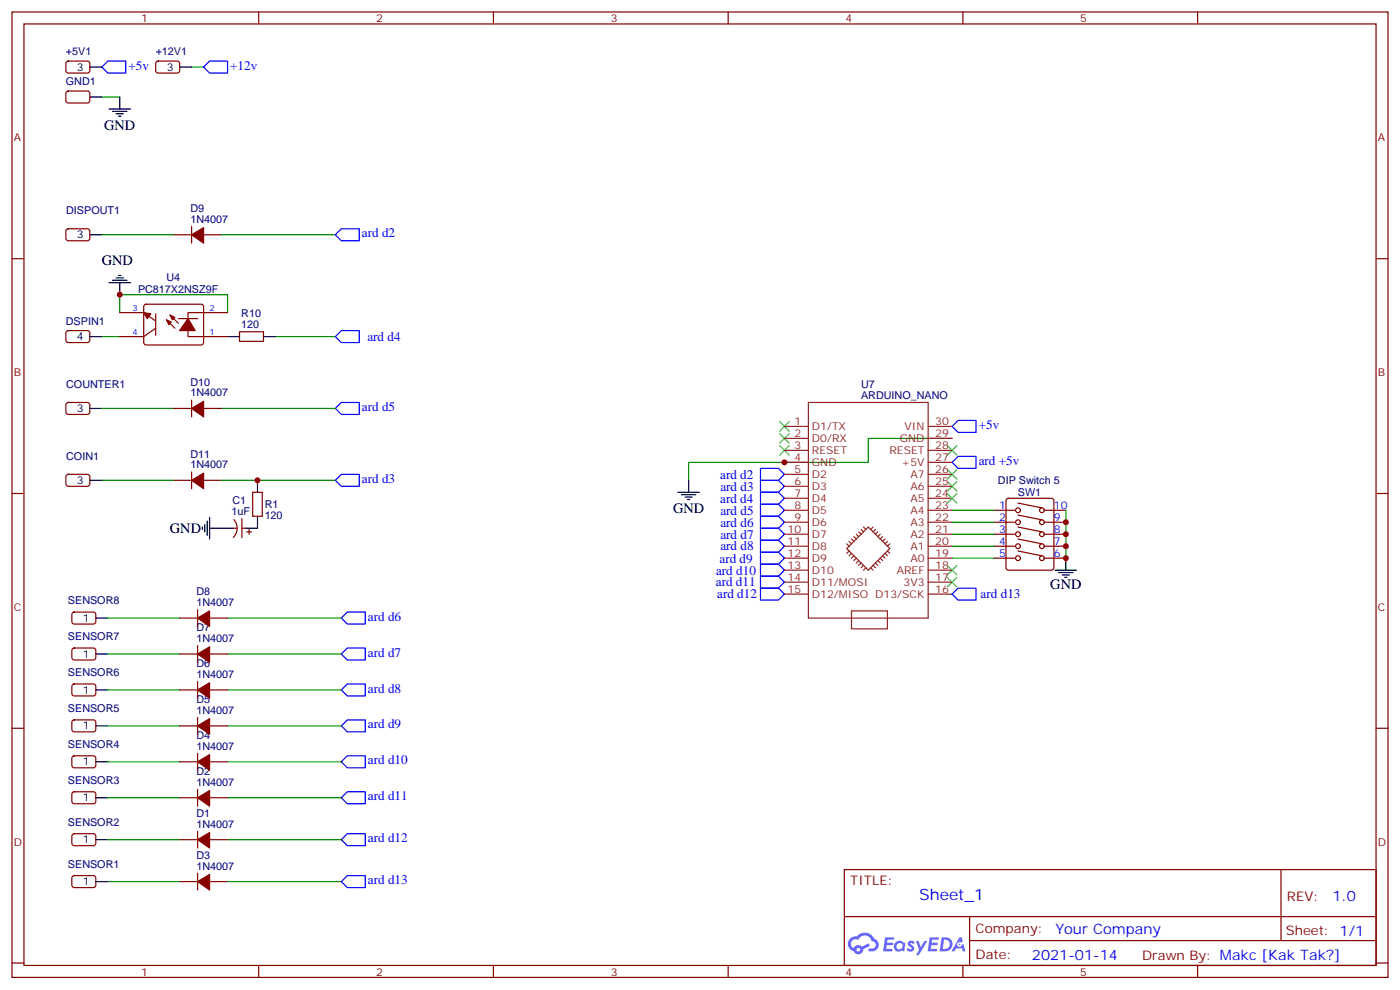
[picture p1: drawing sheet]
<svg xmlns="http://www.w3.org/2000/svg" width="412mm" height="292mm" viewBox="0 0 412 292" stroke-linecap="round" stroke-linejoin="round" font-family="sans-serif">
<g fill="none" stroke="#870000" stroke-width=".35">
<path d="M3.5 3.5h405.4v284.4h-405.4zM7.1 7.1h398.2v277.2h-398.2zM76.2 3.5v3.6M145.3 3.5v3.6M214.5 3.5v3.6M283.6 3.5v3.6M352.8 3.5v3.6M3.5 76.2h3.6M405.3 76.2h3.6M3.5 145.3h3.6M405.3 145.3h3.6M3.5 214.5h3.6"/>
<path d="M405.3 214.5h3.6M248.7 256.1h156.6v28.2h-156.6zM377.3 256.1v20.9M248.7 270h156.5M285.6 277h119.6M285.6 270v14.1M3.5 283.6h3.6M76.2 284.3v3.6M145.3 284.3v3.6M214.5 284.3v3.6M283.6 284.3v3.6M352.8 284.3v3.6"/>
<path d="M405.3 283.6h3.6"/>
</g>
<g fill="#5487ff">
<path d="M267.7 277.3a1.22 1.22 0 0 1 1.7 .3l-.4 .5a.47 .47 0 0 0-.3-.4 .47 .47 0 0 0-.5 .2l.1 .3a1.14 1.14 0 0 1 .8 1.7 1.14 1.14 0 0 1-1.9 0l-.2-.2 .5-.5 .7 .4a.29 .29 0 0 0 .3-.3 .29 .29 0 0 0-.2-.3 1.04 1.04 0 0 1-.6-1.7z"/>
<path d="M260.7 276h2.4l.3 .2-.2 .5-1.8 .1-.1 .8h1.5l.3 .4-.3 .4h-1.6l-.2 1.1h1.7l.2 .3-.2 .3-2.6 .1z"/>
<path d="M273.8 276h2.4l.3 .2-.1 .5-1.8 .1-.2 .8h1.6l.3 .4-.4 .4h-1.6l-.1 1.1h1.7l.2 .3-.2 .3-2.6 .1z"/>
<path d="M282.6 276.1h.7l.3 1.2-.6 .3a.69 .69 0 0 0-1 .3 .69 .69 0 0 0 .4 1 .69 .69 0 0 0 .9-.7l.5-.2 .6 2.2h-.8l-.2-.9h-1.8l-.5 .9h-.8z"/>
<path d="M269.8 277.1h.8l.6 1.8 1.1-1.8h.9l-2.6 4.2h-.8l.9-1.5z"/>
<path d="M277.4 276.1l-.6 4.1h1.3a2.11 2.11 0 0 0 2.5-2.1 2.11 2.11 0 0 0-2.5-2zM278.1 276.8a1.39 1.39 0 0 1 1.7 1.4 1.39 1.39 0 0 1-1.8 1.3h-.3z"/>
<path d="M263.7 277.7a1.54 1.54 0 0 0-.1 2.1 1.54 1.54 0 0 0 2.2 .2l.6 .2 .3-2.3-.2-.2-.4-.1a1.49 1.49 0 0 0-2.4 .1zM264 278.7a.94 .94 0 0 1 1.8 0 .94 .94 0 0 1-1.8 0z"/>
<path d="M250.4 276.4a2.18 2.18 0 0 0 1.1 3.7 1.44 1.44 0 0 0 1.6 1 1.44 1.44 0 0 0 1.2-1.5l2-1-.5-.8-1.9 1a1.47 1.47 0 0 0-2.4 .4 1.39 1.39 0 0 1-.7-1.9 1.39 1.39 0 0 1 2-.5 2.12 2.12 0 0 1 2.2-1.3 2.12 2.12 0 0 1 1.9 1.7 1.14 1.14 0 0 1 1.1 1.4 1.14 1.14 0 0 1-1.7 .8 .43 .43 0 0 0-.5 .3 .43 .43 0 0 0 .4 .5 1.98 1.98 0 0 0 2.5-1.2 1.98 1.98 0 0 0-1.2-2.5 3.1 3.1 0 0 0-5.3-.7l-.9 .1zM252.3 279.7a.55 .55 0 0 1 1.1 0 .55 .55 0 0 1-1.1 0z"/>
<circle cx="282.6" cy="278.1" r=".26"/>
</g>
<g fill="none" stroke="#008700" stroke-width=".35">
<path d="M56.4 19.8h3.6M30 28.6h5.3M30 69.1h21.2M65.3 69.1h33.5M30 99.1h5.3M35.3 92.1v-5.3h31.7v5.3M81.1 99.1h17.7M30 120.3h21.2M65.3 120.3h33.5M280.5 129.1h-24.7v7.1h-53v5.3M30 141.5h21.2M65.3 141.5h33.5"/>
<path d="M280.5 150.3h12.3M280.5 153.8h12.3M280.5 157.3h12.3M314 150.3v14.1M280.5 160.9h12.3M280.5 164.4h12.3M31.7 192.6h21.2M31.7 182h21.2M67 192.6h33.5M67 182h33.5M31.7 213.8h21.2M31.7 203.2h21.2"/>
<path d="M67 213.8h33.5M67 203.2h33.5M31.7 234.9h21.2M31.7 224.4h21.2M67 234.9h33.5M67 224.4h33.5M31.7 259.6h21.2M31.7 247.3h21.2M67 259.6h33.5M67 247.3h33.5"/>
</g>
<g fill="none" stroke="#870000" stroke-width=".35">
<path d="M19.6 18.2l.5-.2h5.9l.5 .7-.1 2.4-.6 .4h-6l-.4-.7v-2.1zM46.1 18.2l.5-.2h5.9l.4 .7v2.4l-.7 .4h-5.9l-.4-.7v-2.1zM19.6 27l.5-.2 5.9 .1 .5 .6-.1 2.4-.6 .4h-6l-.4-.7v-2.1zM19.6 67.6l.5-.2h5.9l.5 .7-.1 2.4-.6 .4-6-.1-.4-.6v-2.1zM51.2 69.1h5.2M56.4 66.7v4.9M60 69.1h5.3M19.6 97.6l.5-.2h5.9l.5 .7-.1 2.4-.6 .4-6-.1-.4-.6v-2.1zM35.3 92.1h7l3.6 2.4M42.6 89.8l.4-.2 16.5 .1 .5 .6-.1 10.9-.6 .4-16.5-.1-.5-.6v-10.6zM45.9 96.7l-3.6 2.4h-7M45.9 92.4v6.4"/>
<path d="M49 94.2l2.5 2.5M50.1 92.8l2.5 2.4M52.6 93.8h5.6M67 92.1h-11.6v7h11.6M70.6 97.7h7v2.8h-7zM19.6 118.7l.5-.2 5.9 .1 .5 .6-.1 2.4-.6 .5-6-.1-.4-.6v-2.2zM56.4 117.8v5M19.6 139.9l.5-.2 5.9 .1 .5 .6-.1 2.4-.6 .4h-6l-.4-.7v-2.1zM51.2 120.3h5.2M56.4 139v4.9M60 120.3h5.3M51.2 141.5h5.2"/>
<path d="M60 141.5h5.3M68.8 155.6h1M68.9 153a3.8 3.8 0 0 1-.2 5.3M71.3 152.8v5.6M71.3 155.6h1M72.7 156.6h1.4M73.4 155.9v1.4M74.4 145h2.9v7h-2.9zM292.8 157.3h6.4M292.8 153.8h6.4M292.8 150.3h6.4M296.6 147l.4-.2h12.7l.7 .4v20l-.4 .7h-13l-.6-.4-.1-20z"/>
<path d="M299.9 158.8l7 1.4M299.9 155.2l7 1.4M299.9 151.7l7 1.4M299.9 148.2l7 1.4M307.6 157.3h6.4M307.6 153.8h6.4M307.6 150.3h6.4M58.2 179.6v4.9M292.8 164.4h6.4M292.8 160.9h6.4M299.9 162.3l7 1.4M307.6 164.4h6.4"/>
<path d="M307.6 160.9h6.4M21.4 191.1l.5-.2h5.9l.4 .7v2.3l-.7 .5-5.9-.1-.4-.6v-2.1zM21.4 180.5l.5-.2h5.9l.4 .7v2.4l-.7 .4-5.9-.1-.4-.6v-2.1zM52.9 192.6h5.3M52.9 182h5.3M58.2 190.1v5M61.7 192.6h5.3M61.7 182h5.3M21.4 212.2l.5-.2 5.9 .1 .4 .6v2.4l-.7 .4h-5.9l-.4-.7v-2.1zM21.4 201.6l.5-.2 5.9 .1 .4 .6v2.4l-.7 .5-5.9-.1-.4-.6v-2.2zM52.9 213.8h5.3M52.9 203.2h5.3"/>
<path d="M58.2 200.7v5M58.2 211.3v5M61.7 213.8h5.3M61.7 203.2h5.3M21.4 233.4l.5-.2h5.9l.4 .7v2.4l-.7 .4-5.9-.1-.4-.6v-2.1zM21.4 222.8l.5-.2 5.9 .1 .4 .6v2.4l-.7 .4h-5.9l-.4-.7v-2.1zM52.9 234.9h5.3M52.9 224.4h5.3M58.2 221.9v4.9M58.2 232.5v4.9M61.7 234.9h5.3M61.7 224.4h5.3"/>
<path d="M21.4 258.1l.5-.2h5.9l.4 .7v2.4l-.7 .4-5.9-.1-.4-.6v-2.1zM21.4 245.7l.5-.2 5.9 .1 .4 .6v2.4l-.7 .5-5.9-.1-.4-.6v-2.2zM52.9 259.6h5.3M52.9 247.3h5.3M58.2 244.8v5M58.2 257.2v4.9M61.7 259.6h5.3M61.7 247.3h5.3"/>
<circle cx="299.9" cy="153.8" r=".71"/>
<circle cx="299.9" cy="157.3" r=".71"/>
<circle cx="299.9" cy="150.3" r=".71"/>
<circle cx="306.9" cy="153.8" r=".71"/>
<circle cx="306.9" cy="150.3" r=".71"/>
<circle cx="306.9" cy="157.3" r=".71"/>
<circle cx="299.9" cy="160.9" r=".71"/>
<circle cx="299.9" cy="164.4" r=".71"/>
<circle cx="306.9" cy="164.4" r=".71"/>
<circle cx="306.9" cy="160.9" r=".71"/>
</g>
<g fill="none" stroke="#000" stroke-width=".35">
<path d="M26.5 19.8h3.5M52.9 19.8h3.5M26.5 28.6h3.5M32.1 32.1h6.4M33.2 32.8h4.2M34.2 33.5h2.1M34.9 34.2h.7M35.3 28.6v3.5M26.5 69.1h3.5M26.5 99.1h3.5M32.1 83.3h6.4M33.2 82.6h4.2"/>
<path d="M34.2 81.8h2.1M34.9 81.1h.7M35.3 83.3v3.5M67 99.1h3.6M77.6 99.1h3.5M26.5 120.3h3.5M26.5 141.5h3.5M59.6 155.2v.7M60.3 154.5v2.1M61 153.5v4.2M61.7 155.6h7.1M61.7 152.4v6.4"/>
<path d="M75.8 141.5v3.5M75.8 152v3.6h-3.5M199.7 145h6.3M200.7 145.7h4.3M201.8 146.4h2.1M202.5 147.1h.7M202.8 141.5v3.5M310.8 167.9h6.3M311.9 168.6h4.2M312.9 169.3h2.1M313.6 170h.7M314 164.4v3.5"/>
<path d="M28.2 192.6h3.5M28.2 182h3.5M28.2 213.8h3.5M28.2 203.2h3.5M28.2 234.9h3.5M28.2 224.4h3.5M28.2 259.6h3.5M28.2 247.3h3.5"/>
</g>
<g fill="none" stroke="#00f" stroke-width=".35">
<path d="M31.7 18h5.3v3.5h-5.3l-1.7-1.7zM61.7 18h5.3v3.5h-5.3l-1.7-1.7zM98.8 69.1l1.7-1.7h5.3v3.5h-5.3zM98.8 99.1l1.7-1.7h5.3v3.5h-5.3zM98.8 120.3l1.7-1.8h5.3v3.6h-5.3zM224 137.9h5.3l1.8 1.8-1.8 1.8h-5.3zM280.5 125.6l1.7-1.8h5.3v3.6h-5.3zM282.2 134.4h5.3v3.5h-5.3l-1.7-1.7zM98.8 141.5l1.7-1.8h5.3v3.5h-5.3zM224 159.1h5.3l1.8 1.8-1.8 1.7h-5.3zM224 155.6h5.3l1.8 1.7-1.8 1.8h-5.3zM224 145h5.3l1.8 1.8-1.8 1.7h-5.3z"/>
<path d="M224 148.5h5.3l1.8 1.8-1.8 1.7h-5.3zM224 152h5.3l1.8 1.8-1.8 1.8h-5.3zM224 141.5h5.3l1.8 1.7-1.8 1.8h-5.3zM224 162.6h5.3l1.8 1.8-1.8 1.8h-5.3zM224 166.2h5.3l1.8 1.7-1.8 1.8h-5.3zM224 169.7h5.3l1.8 1.7-1.8 1.8h-5.3zM224 173.2h5.3l1.8 1.8-1.8 1.7h-5.3zM280.5 175l1.7-1.8h5.3v3.5h-5.3zM100.5 192.6l1.8-1.7h5.3v3.5h-5.3zM100.5 182l1.8-1.7h5.3v3.5h-5.3zM100.5 213.8l1.8-1.8h5.3v3.5h-5.3zM100.5 203.2l1.8-1.8h5.3v3.6h-5.3z"/>
<path d="M100.5 234.9l1.8-1.7h5.3v3.5h-5.3zM100.5 224.4l1.8-1.8h5.3v3.5h-5.3zM100.5 247.3l1.8-1.8h5.3v3.6h-5.3zM102.3 257.9h5.3v3.5h-5.3l-1.8-1.8z"/>
</g>
<g fill="#870000" stroke="#870000" stroke-width=".35">
<path d="M58.2 259.6l3.5-2.1v4.6z"/>
<path d="M58.2 247.3l3.5-2.1v4.6z"/>
<path d="M58.2 234.9l3.5-2.1v4.6z"/>
<path d="M58.2 224.4l3.5-2.2v4.6z"/>
<path d="M58.2 213.8l3.5-2.1v4.6z"/>
<path d="M58.2 203.2l3.5-2.1v4.6z"/>
<path d="M58.2 192.6l3.5-2.1v4.6z"/>
<path d="M58.2 182l3.5-2.1v4.6z"/>
<path d="M56.4 69.1l3.6-2.1v4.6z"/>
<path d="M42.3 92.1l2.1 .3-1 1.4z"/>
<path d="M50.1 92.8l1.4 .7-.7 .7z"/>
<path d="M49 94.2l1.4 .7-.7 .7z"/>
<path d="M55.4 93.8l2.1 3.6h-4.6z"/>
<path d="M56.4 120.3l3.6-2.1v4.6z"/>
<path d="M56.4 141.5l3.6-2.2v4.6z"/>
</g>
<g fill="none" stroke="#3c3" stroke-width=".35">
<path d="M229.7 131.2l2.8 2.9M229.7 127.7l2.8 2.8M229.7 124.2l2.8 2.8M232.5 131.2l-2.8 2.9M232.5 127.7l-2.8 2.8M232.5 124.2l-2.8 2.8M279 131.2l2.9 2.9M279 138.3l2.9 2.8M281.9 131.2l-2.9 2.9M281.9 138.3l-2.9 2.8M279 141.8l2.9 2.8M279 145.3l2.9 2.9"/>
<path d="M281.9 141.8l-2.9 2.8M281.9 145.3l-2.9 2.9M279 166.5l2.9 2.8M279 170l2.9 2.9M281.9 166.5l-2.9 2.8M281.9 170l-2.9 2.9"/>
</g>
<g fill="none" stroke="#8c2424" stroke-width=".35">
<path d="M238.1 118.5h35.3v63.5h-35.3zM231.1 139.7h7M231.1 136.2h7M231.1 132.6h7M231.1 129.1h7M231.1 125.6h7M273.4 139.7h7.1M273.4 136.2h7.1M273.4 132.6h7.1M273.4 129.1h7.1M273.4 125.6h7.1M231.1 157.3h7"/>
<path d="M231.1 153.8h7M231.1 150.3h7M231.1 146.8h7M231.1 143.2h7M250.1 159.5l.7 .7M250.8 158.8l.7 .7M251.5 158l.7 .8M252.2 157.3l.7 .7M252.9 156.6l.7 .7M253.6 155.9l.8 .7M254.4 155.2l.7 .7M257.2 155.2l-.7 .7"/>
<path d="M257.9 155.9l-.7 .7M258.6 156.6l-.7 .7M259.3 157.3l-.7 .7M260 158l-.7 .8M260.7 158.8l-.7 .7M261.4 159.5l-.7 .7M273.4 157.3h7.1M273.4 153.8h7.1M273.4 150.3h7.1M273.4 146.8h7.1M273.4 143.2h7.1M231.1 171.4h7"/>
<path d="M231.1 167.9h7M231.1 164.4h7M231.1 160.9h7M231.1 175h7M249.4 161.6l6.4-6.4 6.3 6.4-6.3 6.3zM249.4 160.2l.7 .7M250.1 162.3l-.7 .7M250.8 179.9h10.6v5.3h-10.6zM250.8 163l-.7 .7M251.5 163.7l-.7 .7M252.2 164.4l-.7 .7M252.9 165.1l-.7 .7"/>
<path d="M253.6 165.8l-.7 .7M254.4 166.5l-.8 .7M255.1 167.2l-.7 .7M256.5 167.2l.7 .7M257.2 166.5l.7 .7M257.9 165.8l.7 .7M258.6 165.1l.7 .7M259.3 164.4l.7 .7M260 163.7l.7 .7M260.7 163l.7 .7M261.4 162.3l.7 .7M262.1 160.2l-.7 .7"/>
<path d="M273.4 171.4h7.1M273.4 167.9h7.1M273.4 164.4h7.1M273.4 160.9h7.1M273.4 175h7.1"/>
</g>
<g fill="#c00">
<circle cx="35.3" cy="86.8" r=".88"/>
<circle cx="75.8" cy="141.5" r=".88"/>
<circle cx="231.1" cy="136.2" r=".88"/>
<circle cx="314" cy="164.4" r=".88"/>
<circle cx="314" cy="160.9" r=".88"/>
<circle cx="314" cy="157.3" r=".88"/>
<circle cx="314" cy="153.8" r=".88"/>
</g>
<text font-size="4.6" fill="#00f" x="270.8" y="265.1">Sheet_1</text>
<g font-size="4.2">
<text x="30.7" y="38.2">GND</text>
<text x="30" y="78">GND</text>
<text x="198.3" y="151.1">GND</text>
<text x="50.1" y="157">GND</text>
<text x="309.4" y="173.6">GND</text>
</g>
<g font-size="4.2" fill="#00f">
<text x="392.5" y="265.4">1.0</text>
<text x="310.9" y="274.9">Your Company</text>
<text x="304" y="282.7">2021-01-14</text>
</g>
<g font-size="3.9" fill="#00f">
<text x="37.8" y="20.5">+5v</text>
<text x="67.8" y="20.5">+12v</text>
<text x="106.6" y="69.9">ard d2</text>
<text x="108.2" y="100.3">ard d4</text>
<text x="106.6" y="121.1">ard d5</text>
<text x="288.3" y="126.4">+5v</text>
<text x="288.3" y="136.9">ard +5v</text>
<text x="106.6" y="142.2">ard d3</text>
<text x="212.1" y="141">ard d2</text>
<text x="212.1" y="148">ard d4</text>
<text x="212.2" y="144.5">ard d3</text>
<text x="212.2" y="151.5">ard d5</text>
<text x="212.2" y="155.1">ard d6</text>
<text x="212.2" y="158.6">ard d7</text>
<text x="211.9" y="165.7">ard d9</text>
<text x="212.2" y="162.1">ard d8</text>
<text x="210.9" y="172.7">ard d11</text>
<text x="210.9" y="169.2">ard d10</text>
<text x="211.3" y="176.2">ard d12</text>
<text x="288.9" y="176.2">ard d13</text>
<text x="108.4" y="182.8">ard d6</text>
<text x="108.4" y="193.4">ard d7</text>
<text x="108.4" y="204">ard d8</text>
<text x="108.4" y="214.5">ard d9</text>
<text x="108.4" y="225.1">ard d10</text>
<text x="108.4" y="235.7">ard d11</text>
<text x="108.4" y="248.1">ard d12</text>
<text x="108.4" y="260.4">ard d13</text>
</g>
<g font-size="3.9" fill="#800">
<text x="250.5" y="260.7">TITLE:</text>
<text x="379.1" y="265.4">REV:</text>
<text x="287.4" y="274.9">Company:</text>
<text x="378.7" y="275.5">Sheet: 1/1</text>
<text x="287.4" y="282.6">Date:</text>
<text x="336.4" y="282.7">Drawn By: Makc [Kak Tak?]</text>
</g>
<g font-size="3.2" fill="#800">
<text x="41.6" y="6.5">1</text>
<text x="110.8" y="6.5">2</text>
<text x="179.9" y="6.5">3</text>
<text x="249.1" y="6.5">4</text>
<text x="318.2" y="6.5">5</text>
<text x="4.1" y="41.6">A</text>
<text x="405.9" y="41.6">A</text>
<text x="4.1" y="110.8">B</text>
<text x="405.9" y="110.8">B</text>
<text x="4.1" y="179.9">C</text>
<text x="405.9" y="179.9">C</text>
<text x="4.1" y="249.1">D</text>
<text x="405.9" y="249.1">D</text>
<text x="41.6" y="287.3">1</text>
<text x="110.8" y="287.3">2</text>
<text x="179.9" y="287.3">3</text>
<text x="249.1" y="287.3">4</text>
<text x="318.2" y="287.3">5</text>
</g>
<g font-size="3.2" fill="#000080">
<text x="19.4" y="16.2">+5V1</text>
<text x="45.9" y="16.2">+12V1</text>
<text x="19.4" y="25">GND1</text>
<text x="19.5" y="63.1">DISPOUT1</text>
<text x="56.1" y="62.4">D9</text>
<text x="56.1" y="65.6">1N4007</text>
<text x="49.1" y="82.7">U4</text>
<text x="40.7" y="86.2">PC817X2NSZ9F</text>
<text x="19.4" y="95.6">DSPIN1</text>
<text x="71.1" y="93.5">R10</text>
<text x="71.1" y="96.7">120</text>
<text x="56.1" y="113.6">D10</text>
<text x="19.5" y="114.3">COUNTER1</text>
<text x="56.1" y="116.8">1N4007</text>
<text x="253.7" y="117.5">ARDUINO_NANO</text>
<text x="253.7" y="114.3">U7</text>
<text x="19.5" y="135.5">COIN1</text>
<text x="56.1" y="134.8">D11</text>
<text x="56.1" y="137.9">1N4007</text>
<text x="294" y="142.6">DIP Switch 5</text>
<text x="68.5" y="148.5">C1</text>
<text x="78" y="149.7">R1</text>
<text x="299.8" y="146.2">SW1</text>
<text x="68.2" y="151.7">1uF</text>
<text x="78" y="152.9">120</text>
<text x="20" y="177.9">SENSOR8</text>
<text x="57.9" y="175.3">D8</text>
<text x="57.9" y="178.5">1N4007</text>
<text x="57.9" y="185.9">D7</text>
<text x="20" y="188.5">SENSOR7</text>
<text x="57.9" y="189.1">1N4007</text>
<text x="57.9" y="196.5">D6</text>
<text x="20" y="199.1">SENSOR6</text>
<text x="57.9" y="199.7">1N4007</text>
<text x="20" y="209.6">SENSOR5</text>
<text x="57.9" y="207.1">D5</text>
<text x="57.9" y="210.3">1N4007</text>
<text x="20" y="220.2">SENSOR4</text>
<text x="57.9" y="217.7">D4</text>
<text x="57.9" y="220.8">1N4007</text>
<text x="20" y="230.8">SENSOR3</text>
<text x="57.9" y="228.2">D2</text>
<text x="57.9" y="231.4">1N4007</text>
<text x="20" y="243.2">SENSOR2</text>
<text x="57.9" y="240.6">D1</text>
<text x="57.9" y="243.8">1N4007</text>
<text x="20" y="255.5">SENSOR1</text>
<text x="57.9" y="252.9">D3</text>
<text x="57.9" y="256.1">1N4007</text>
</g>
<g font-size="3.2">
<text x="22.7" y="20.8">3</text>
<text x="49.1" y="20.8">3</text>
<text x="22.7" y="70.2">3</text>
<text x="22.7" y="100.2">4</text>
<text x="22.7" y="121.4">3</text>
<text x="22.7" y="142.5">3</text>
<text x="24.4" y="183.1">1</text>
<text x="24.4" y="193.7">1</text>
<text x="24.4" y="204.3">1</text>
<text x="24.4" y="214.8">1</text>
<text x="24.4" y="225.4">1</text>
<text x="24.4" y="236">1</text>
<text x="24.4" y="248.4">1</text>
<text x="24.4" y="260.7">1</text>
</g>
<g font-size="3.2" fill="#8d2323">
<text x="234" y="125.2">1</text>
<text x="275.5" y="125.2">30</text>
<text x="234" y="128.8">2</text>
<text x="239.2" y="130.2">D0/RX</text>
<text x="239.2" y="126.6">D1/TX</text>
<text x="265.1" y="130.2">GND</text>
<text x="266.5" y="126.6">VIN</text>
<text x="275.5" y="128.8">29</text>
<text x="234" y="135.8">4</text>
<text x="234" y="132.3">3</text>
<text x="239.2" y="137.2">GND</text>
<text x="239.2" y="133.7">RESET</text>
<text x="262" y="133.7">RESET</text>
<text x="265.6" y="137.2">+5V</text>
<text x="275.5" y="132.3">28</text>
<text x="275.5" y="135.8">27</text>
<text x="234" y="142.9">6</text>
<text x="234" y="139.3">5</text>
<text x="239.2" y="140.8">D2</text>
<text x="268.2" y="140.8">A7</text>
<text x="275.5" y="139.3">26</text>
<text x="275.5" y="142.9">25</text>
<text x="234" y="149.9">8</text>
<text x="234" y="146.4">7</text>
<text x="239.2" y="147.8">D4</text>
<text x="239.2" y="144.3">D3</text>
<text x="268.2" y="144.3">A6</text>
<text x="268.2" y="147.8">A5</text>
<text x="275.5" y="146.4">24</text>
<text x="275.5" y="149.9">23</text>
<text x="234" y="153.5">9</text>
<text x="239.2" y="154.9">D6</text>
<text x="239.2" y="151.3">D5</text>
<text x="268.2" y="151.3">A4</text>
<text x="268.2" y="154.9">A3</text>
<text x="275.5" y="153.5">22</text>
<text x="232" y="160.5">11</text>
<text x="232" y="157">10</text>
<text x="239.2" y="161.9">D8</text>
<text x="239.2" y="158.4">D7</text>
<text x="268.2" y="158.4">A2</text>
<text x="268.2" y="161.9">A1</text>
<text x="275.5" y="157">21</text>
<text x="275.5" y="160.5">20</text>
<text x="232" y="167.6">13</text>
<text x="232" y="164">12</text>
<text x="239.2" y="165.5">D9</text>
<text x="268.2" y="165.5">A0</text>
<text x="275.5" y="164">19</text>
<text x="275.5" y="167.6">18</text>
<text x="232" y="171.1">14</text>
<text x="239.2" y="172.5">D11/MOSI</text>
<text x="239.2" y="169">D10</text>
<text x="264.1" y="169">AREF</text>
<text x="266.1" y="172.5">3V3</text>
<text x="275.5" y="171.1">17</text>
<text x="232" y="174.6">15</text>
<text x="239.2" y="176">D12/MISO D13/SCK</text>
<text x="275.5" y="174.6">16</text>
</g>
<g font-size="3.2" fill="#00f">
<text x="294.3" y="149.9">1</text>
<text x="310.4" y="149.9">10</text>
<text x="294.3" y="153.5">2</text>
<text x="310.4" y="153.5">9</text>
<text x="294.3" y="157">3</text>
<text x="294.3" y="160.5">4</text>
<text x="310.4" y="160.5">7</text>
<text x="310.4" y="157">8</text>
<text x="294.3" y="164">5</text>
<text x="310.4" y="164">6</text>
</g>
<g font-size="2.5" fill="#00f">
<text x="39" y="91.7">3</text>
<text x="61.7" y="91.7">2</text>
<text x="39" y="98.8">4</text>
<text x="61.7" y="98.8">1</text>
</g>
</svg>
